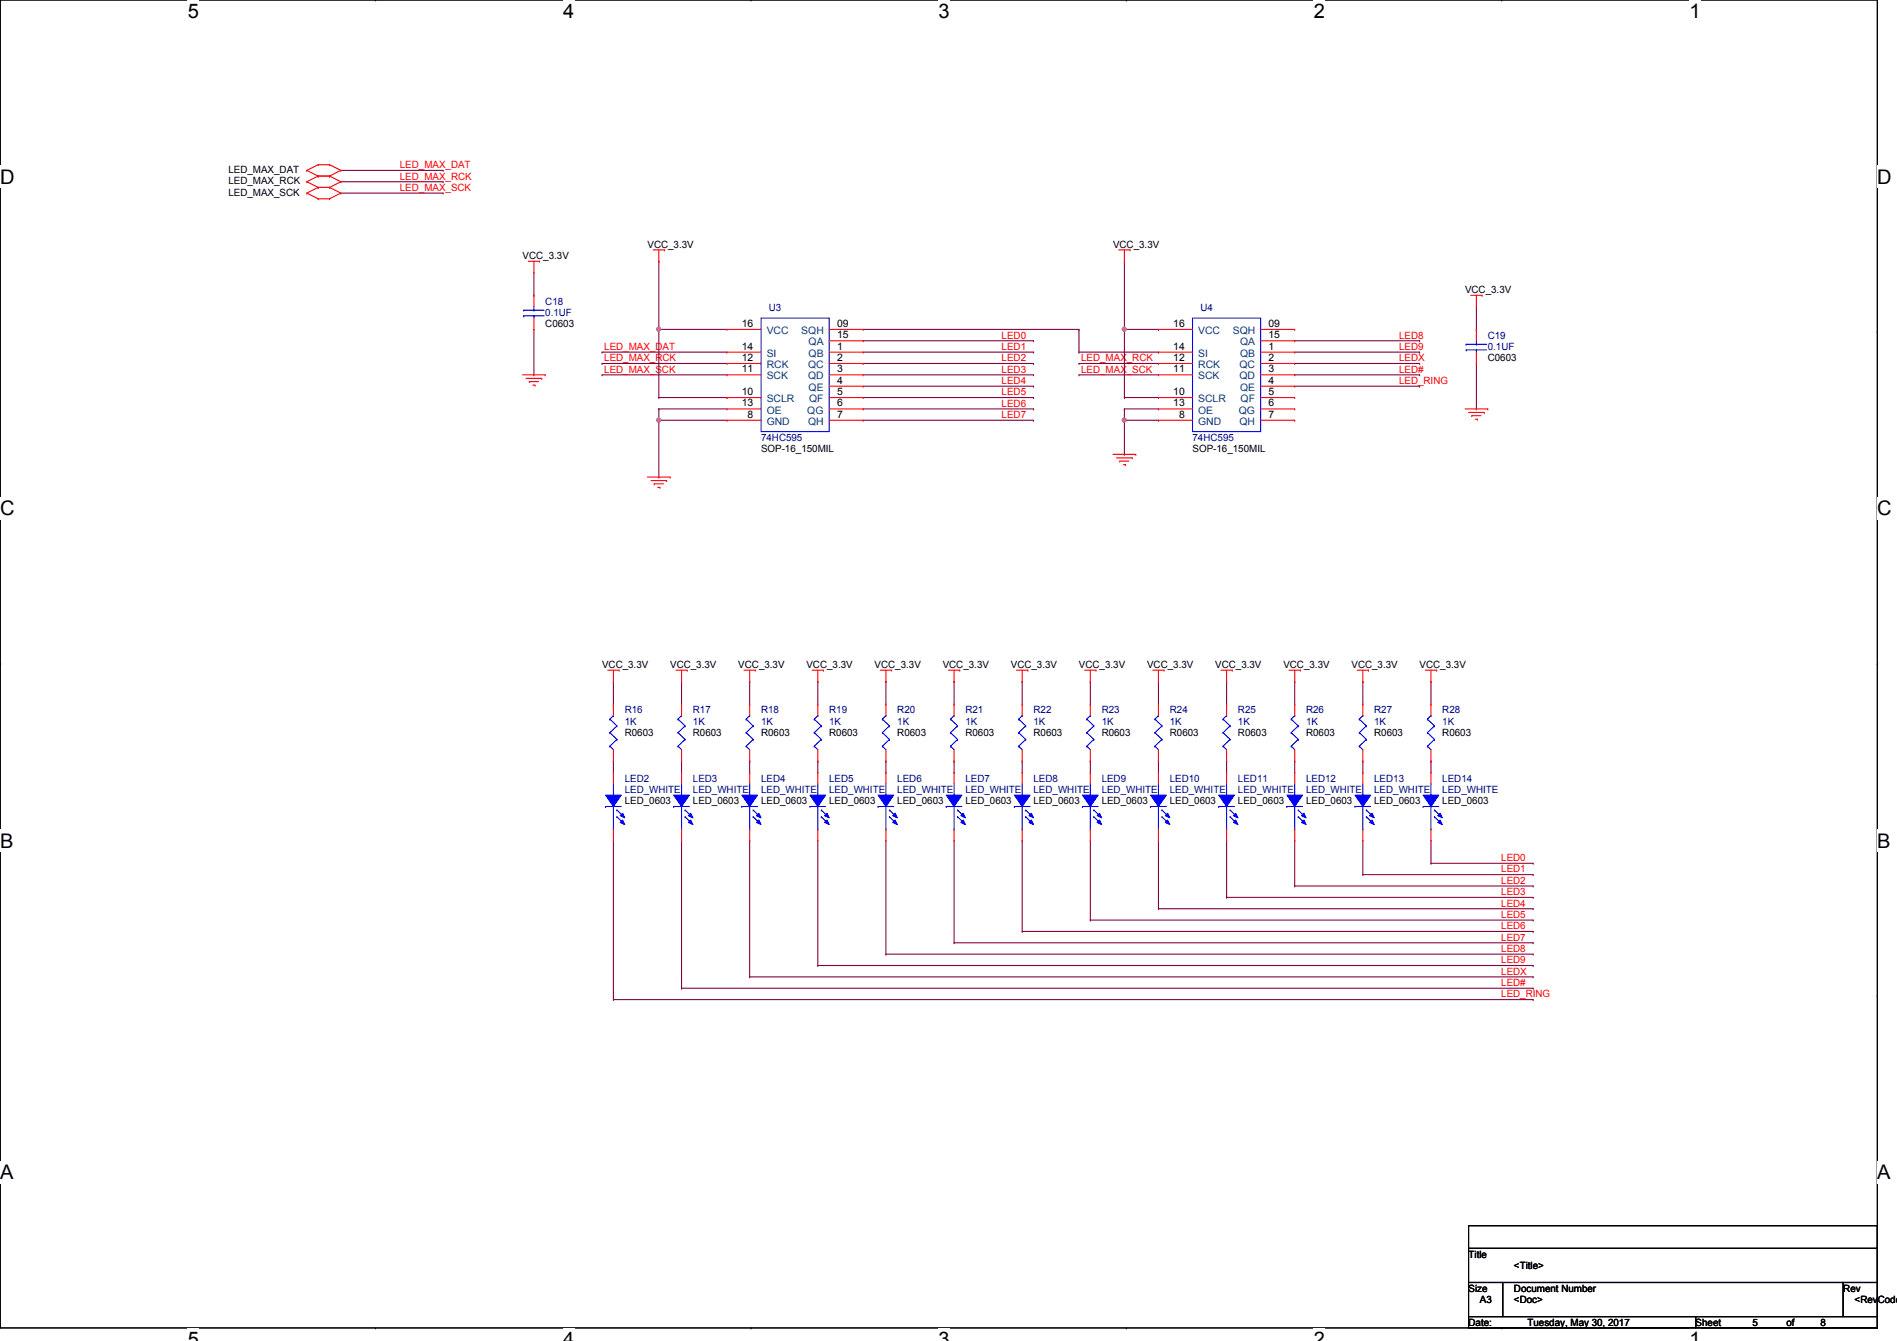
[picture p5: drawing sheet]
<svg xmlns="http://www.w3.org/2000/svg" width="297mm" height="210mm" viewBox="0 0 297 210" stroke-linecap="round" stroke-linejoin="round" font-family="sans-serif">
<path d="M0 0h294v207.9h-294z" fill="none" stroke="#000" stroke-width=".17"/>
<g fill="#fff">
<path d="M29.4 0h1.8v3.5h-1.8z"/>
<path d="M29.4 207.9h1.8v2h-1.8z"/>
</g>
<path d="M58.8 0h.1M58.8 207.9h.1" fill="none" stroke="#000" stroke-width=".17"/>
<g fill="#fff">
<path d="M88.2 0h1.7v3.5h-1.7z"/>
<path d="M88.2 207.9h1.7v2h-1.7z"/>
</g>
<path d="M117.6 0h.1M117.6 207.9h.1" fill="none" stroke="#000" stroke-width=".17"/>
<g fill="#fff">
<path d="M147 0h1.7v3.5h-1.7z"/>
<path d="M147 207.9h1.7v2h-1.7z"/>
</g>
<path d="M176.4 0h.1M176.4 207.9h.1" fill="none" stroke="#000" stroke-width=".17"/>
<g fill="#fff">
<path d="M205.7 0h1.8v3.5h-1.8z"/>
<path d="M205.7 207.9h1.8v2h-1.8z"/>
</g>
<path d="M235.2 0h.1M235.2 207.9h.1" fill="none" stroke="#000" stroke-width=".17"/>
<g fill="#fff">
<path d="M264.5 0h1.8v3.5h-1.8z"/>
<path d="M264.5 207.9h1.8v2h-1.8z"/>
<path d="M0 26h2.3v3.4h-2.3z"/>
<path d="M294 26h2.2v3.4h-2.2z"/>
<path d="M0 77.9h2.3v3.5h-2.3z"/>
<path d="M294 77.9h2.2v3.5h-2.2z"/>
</g>
<path d="M0 51.9h.1M294 51.9h.1" fill="none" stroke="#000" stroke-width=".17"/>
<g fill="#fff">
<path d="M0 129.9h2.1v3.4h-2.1z"/>
<path d="M294 129.9h2v3.4h-2z"/>
</g>
<path d="M0 103.9h.1M294 103.9h.1" fill="none" stroke="#000" stroke-width=".17"/>
<path d="M0 103.9h.1M294 103.9h.1" fill="none" stroke="#000" stroke-width=".16"/>
<g fill="#fff">
<path d="M0 181.8h2.1v3.5h-2.1z"/>
<path d="M294 181.8h2v3.5h-2z"/>
</g>
<path d="M0 155.9h.1M294 155.9h.1" fill="none" stroke="#000" stroke-width=".17"/>
<g fill="none" stroke="#800040" stroke-width=".17">
<path d="M94.3 55.1h.1M94.3 56.9h.1M94.3 58.7h.1M94.3 55.1h19.5M94.3 56.9h19.5M94.3 58.7h19.5M103.2 51.6h.1M103.2 40.9h.1M103.2 51.6h10.6M103.2 40.9v10.7M103.2 64h.1M103.2 65.8h.1"/>
<path d="M103.2 64v1.8M103.2 64h10.6"/>
</g>
<circle cx="103.1" cy="65.8" r=".32" fill="#f0f"/>
<circle cx="103.1" cy="65.8" r=".32" fill="none" stroke="#f0f" stroke-width=".17"/>
<g fill="none" stroke="#800040" stroke-width=".17">
<path d="M53.4 26.7h16M53.4 28.4h16M53.4 30.2h16M69.4 26.7h.1M69.4 28.4h.1M69.4 30.2h.1M135.2 53.3h26.6M135.2 55.1h26.6M135.2 56.9h26.6M135.2 58.7h26.6M135.2 51.6h33.7M161.8 53.3h.1"/>
<path d="M161.8 55.1h.1M161.8 56.9h.1M161.8 58.7h.1M168.9 51.6h.1M168.9 55.1h.1M168.9 55.1h12.5M168.9 51.6v3.5M176.1 51.6h.1M176.1 40.9v10.7M176.1 51.6h5.3M181.4 51.6h.1M181.4 55.1h.1"/>
<path d="M103.2 65.8h.1M103.2 74.7h.1M103.2 65.8h10.6M103.2 65.8v8.9M135.2 65.8h26.6M135.2 60.5h26.6M135.2 62.2h26.6M135.2 64h26.6M161.8 60.5h.1M161.8 62.2h.1M161.8 64h.1M161.8 65.8h.1"/>
<path d="M176.1 64h.1M176.1 65.8h.1M176.1 64h5.3M176.1 64v1.8"/>
</g>
<circle cx="176" cy="65.8" r=".32" fill="#f0f"/>
<circle cx="176" cy="65.8" r=".32" fill="none" stroke="#f0f" stroke-width=".17"/>
<g fill="none" stroke="#800040" stroke-width=".17">
<path d="M83.6 58.7h.1M83.6 46.2h.1M83.6 42.7v3.5M83.6 51.6v7.1M103.2 51.6v10.6M168.9 56.9h.1M168.9 58.7h.1M168.9 56.9h12.5M168.9 58.7h12.5M202.7 56.9h19.6M202.7 58.7h19.6M202.7 53.3h19.6"/>
<path d="M202.7 55.1h19.6M222.3 53.3h.1M222.3 55.1h.1M222.3 56.9h.1M222.3 58.7h.1M231.2 51.6h.1M231.2 48v3.6M231.2 56.9v7.1M103.2 62.2h.1M176.1 65.8h.1M176.1 71.1h.1M176.1 65.8h5.3"/>
<path d="M176.1 65.8v5.3M202.7 60.5h19.6M222.3 60.5h.1M231.2 64h.1M96.1 119.1h.1M96.1 106.7h.1M96.1 106.7v3.5M96.1 119.1v1.8M106.7 119.1h.1M106.7 106.7h.1M106.7 106.7v3.5M106.7 119.1v1.8"/>
<path d="M117.4 119.1h.1M117.4 106.7h.1M117.4 106.7v3.5M117.4 119.1v1.8M128.1 119.1h.1M128.1 106.7h.1M128.1 106.7v3.5M128.1 119.1v1.8M138.7 106.7h.1M138.7 119.1h.1M138.7 106.7v3.5M138.7 119.1v1.8"/>
<path d="M149.4 119.1h.1M149.4 106.7h.1M149.4 106.7v3.5M149.4 119.1v1.8M160.1 119.1h.1M160.1 106.7h.1M160.1 106.7v3.5M160.1 119.1v1.8M170.7 119.1h.1M170.7 106.7h.1M170.7 106.7v3.5M170.7 119.1v1.8"/>
<path d="M181.4 106.7h.1M181.4 119.1h.1M181.4 106.7v3.5M181.4 119.1v1.8M192.1 119.1h.1M192.1 106.7h.1M192.1 106.7v3.5M192.1 119.1v1.8M202.7 106.7h.1M202.7 119.1h.1M202.7 106.7v3.5M202.7 119.1v1.8"/>
<path d="M213.4 119.1h.1M213.4 106.7h.1M213.4 106.7v3.5M213.4 119.1v1.8M224.1 119.1h.1M224.1 106.7h.1M224.1 106.7v3.5M224.1 119.1v1.8M96.1 131.6v24.9M106.7 131.6v23.1M117.4 131.6v21.3M128.1 131.6v19.5"/>
<path d="M138.7 131.6v17.8M149.4 131.6v16M160.1 131.6v14.2M170.7 131.6v12.4M181.4 131.6v10.6M192.1 131.6v8.9M202.7 138.7h.1M202.7 131.6v7.1M202.7 138.7h37.4M213.4 136.9h.1M213.4 131.6v5.3M213.4 136.9h26.7"/>
<path d="M224.1 135.1h.1M224.1 131.6v3.5M224.1 135.1h16M240.1 135.1h.1M240.1 136.9h.1M240.1 138.7h.1M96.1 156.5h.1M96.1 156.5h144M106.7 154.7h.1M106.7 154.7h133.4M117.4 152.9h.1M117.4 152.9h122.7"/>
<path d="M128.1 151.1h.1M128.1 151.1h112M138.7 149.4h.1M138.7 149.4h101.4M149.4 147.6h.1M149.4 147.6h90.7M160.1 145.8h.1M160.1 145.8h80M170.7 144h.1M170.7 144h69.4M181.4 142.2h.1M181.4 142.2h58.7"/>
<path d="M192.1 140.5h.1M192.1 140.5h48M240.1 140.5h.1M240.1 142.2h.1M240.1 144h.1M240.1 145.8h.1M240.1 147.6h.1M240.1 149.4h.1M240.1 151.1h.1M240.1 152.9h.1M240.1 154.7h.1M240.1 156.5h.1"/>
</g>
<circle cx="103.1" cy="51.5" r=".32" fill="#f0f"/>
<circle cx="103.1" cy="51.5" r=".32" fill="none" stroke="#f0f" stroke-width=".17"/>
<path d="M176.1 51.6h.1M176.1 51.6v10.6M103.2 62.2h10.6M113.8 62.2h.1M176.1 62.2h.1M176.1 62.2h5.3" fill="none" stroke="#800040" stroke-width=".17"/>
<circle cx="176" cy="51.5" r=".32" fill="#f0f"/>
<circle cx="176" cy="51.5" r=".32" fill="none" stroke="#f0f" stroke-width=".17"/>
<g fill="none" stroke="#f00" stroke-width=".17">
<path d="M48 26.7h.1M48 28.4h.1M48 30.2h.1M48 26.7l1.8 .9M48 28.4l1.8 .9M48 30.2l1.8 .9M49.8 25.8h.1M49.8 27.6h.1M49.8 29.3h.1M49.8 31.1h.1M49.8 25.8l-1.8 .9M49.8 25.8h1.8"/>
<path d="M49.8 27.6h1.8M49.8 27.6l-1.8 .8M49.8 29.3h1.8M49.8 29.3l-1.8 .9M49.8 31.1h1.8M51.6 25.8h.1M51.6 27.6h.1M51.6 29.3h.1M51.6 31.1h.1M51.6 25.8l1.8 .9M51.6 27.6l1.8 .8M51.6 29.3l1.8 .9"/>
<path d="M53.4 26.7h.1M53.4 28.4h.1M53.4 30.2h.1M53.4 26.7l-1.8 .9M53.4 28.4l-1.8 .9M53.4 30.2l-1.8 .9M102.3 39.1h1.8M103.2 39.1v1.8M104.1 39.1h.1M175.2 39.1h1.7M176.1 39.1v1.8M176.9 39.1h.1"/>
<path d="M81.8 58.7h3.6M82.4 59.2h2.4M82.7 40.9h1.8M82.9 59.7h.1M82.9 59.7h1.4M83.6 42.7h.1M83.6 51.6h.1M83.6 46.2h.1M83.6 40.9v1.8M83.6 46.2v1.8M83.6 49.8v1.8M84.5 40.9h.1"/>
<path d="M84.8 59.2h.1M85.4 58.7h.1M103.2 40.9h.1M176.1 40.9h.1M230.3 46.2h1.8M231.2 48h.1M231.2 56.9h.1M231.2 51.6h.1M231.2 46.2v1.8M231.2 51.6v1.7M231.2 55.1v1.8M232.1 46.2h.1"/>
<path d="M83.4 60.3h.4M83.8 60.3h.1M101.4 74.7h3.5M101.9 75.2h2.5M102.4 75.7h.1M102.4 75.7h1.5M103 76.3h.3M103.3 76.3h.1M104.4 75.2h.1M104.9 74.7h.1M174.3 71.1h3.5M174.8 71.7h2.5"/>
<path d="M175.3 72.2h.1M175.3 72.2h1.5M175.9 72.7h.3M176.2 72.7h.1M177.3 71.7h.1M177.8 71.1h.1M229.4 64h3.6M230 64.6h2.4M230.5 65.1h.1M230.5 65.1h1.4M231 65.6h.3M231.3 65.6h.1"/>
<path d="M232.4 64.6h.1M233 64h.1M95.2 104.9h1.7M96.1 106.7h.1M96.1 119.1h.1M96.1 110.2h.1M96.1 104.9v1.8M96.1 110.2v1.8M96.1 117.3v1.8M96.9 104.9h.1M105.8 104.9h1.8M106.7 106.7h.1"/>
<path d="M106.7 104.9v1.8M107.6 104.9h.1M116.5 104.9h1.8M117.4 106.7h.1M117.4 104.9v1.8M118.3 104.9h.1M127.2 104.9h1.7M128.1 106.7h.1M128.1 104.9v1.8M128.9 104.9h.1M137.8 104.9h1.8M138.7 106.7h.1"/>
<path d="M138.7 119.1h.1M138.7 110.2h.1M138.7 104.9v1.8M138.7 110.2v1.8M138.7 117.3v1.8M139.6 104.9h.1M148.5 104.9h1.8M149.4 106.7h.1M149.4 104.9v1.8M150.3 104.9h.1M159.2 104.9h1.7M160.1 106.7h.1"/>
<path d="M160.1 119.1h.1M160.1 110.2h.1M160.1 104.9v1.8M160.1 110.2v1.8M160.1 117.3v1.8M160.9 104.9h.1M169.8 104.9h1.8M170.7 106.7h.1M170.7 104.9v1.8M171.6 104.9h.1M180.5 104.9h1.8M181.4 106.7h.1"/>
<path d="M181.4 119.1h.1M181.4 110.2h.1M181.4 104.9v1.8M181.4 110.2v1.8M181.4 117.3v1.8M182.3 104.9h.1M191.2 104.9h1.8M192.1 106.7h.1M192.1 104.9v1.8M193 104.9h.1M201.8 104.9h1.8M202.7 106.7h.1"/>
<path d="M202.7 119.1h.1M202.7 110.2h.1M202.7 104.9v1.8M202.7 110.2v1.8M202.7 117.3v1.8M203.6 104.9h.1M212.5 104.9h1.8M213.4 106.7h.1M213.4 104.9v1.8M214.3 104.9h.1M223.2 104.9h1.8M224.1 106.7h.1"/>
<path d="M224.1 119.1h.1M224.1 110.2h.1M224.1 104.9v1.8M224.1 110.2v1.8M224.1 117.3v1.8M225 104.9h.1"/>
</g>
<path d="M230 191.9h64v3.5h-64zM230 195.4h64v5.3h-64zM230 200.7h5.3v5.4h-5.3zM230 206.1h35.5v1.8h-35.5zM235.3 200.7h53.3v5.4h-53.3zM265.5 206.1h28.5v1.8h-28.5zM288.6 200.7h5.4v5.4h-5.4z" fill="none" stroke="#000" stroke-width=".17"/>
<g fill="none" stroke="#00f" stroke-width=".17">
<path d="M82 48.6h.1M82 49.4h.1M82 48.6h3.2M82 49.4h3.2M83.6 49.4h.1M83.6 48.6h.1M83.6 48v.6M83.6 49.4v.4M229.6 53.9h.1M229.6 54.8h.1M229.6 53.9h3.2M229.6 54.8h3.2"/>
<path d="M231.2 54.8h.1M231.2 53.9h.1M231.2 53.3v.6M231.2 54.8v.3M95.5 116.8h.1M95.5 114.7h.1M95.5 112.6h.1M95.5 116.8l.6 .5M95.5 114.7l1.1 1M95.5 112.6l1.1 1M96.1 112h.1M96.1 112l-.6 .6"/>
<path d="M96.6 115.7h.1M96.6 113.6h.1M96.6 115.7l-1.1 1.1M96.6 113.6l-1.1 1.1M138.2 116.8h.1M138.2 114.7h.1M138.2 112.6h.1M138.2 116.8l.5 .5M138.2 114.7l1.1 1M138.2 112.6l1.1 1M138.7 112h.1M138.7 112l-.5 .6"/>
<path d="M139.3 115.7h.1M139.3 113.6h.1M139.3 115.7l-1.1 1.1M139.3 113.6l-1.1 1.1M159.5 116.8h.1M159.5 114.7h.1M159.5 112.6h.1M159.5 116.8l.6 .5M159.5 114.7l1.1 1M159.5 112.6l1.1 1M160.1 112h.1M160.1 112l-.6 .6"/>
<path d="M160.6 115.7h.1M160.6 113.6h.1M160.6 115.7l-1.1 1.1M160.6 113.6l-1.1 1.1M180.8 116.8h.1M180.8 114.7h.1M180.8 112.6h.1M180.8 116.8l.6 .5M180.8 114.7l1.1 1M180.8 112.6l1.1 1M181.4 112h.1M181.4 112l-.6 .6"/>
<path d="M181.9 115.7h.1M181.9 113.6h.1M181.9 115.7l-1.1 1.1M181.9 113.6l-1.1 1.1M202.2 116.8h.1M202.2 114.7h.1M202.2 112.6h.1M202.2 116.8l.5 .5M202.2 114.7l1.1 1M202.2 112.6l1.1 1M202.7 112h.1M202.7 112l-.5 .6"/>
<path d="M203.3 115.7h.1M203.3 113.6h.1M203.3 115.7l-1.1 1.1M203.3 113.6l-1.1 1.1M223.5 116.8h.1M223.5 114.7h.1M223.5 112.6h.1M223.5 116.8l.6 .5M223.5 114.7l1.1 1M223.5 112.6l1.1 1M224.1 112h.1M224.1 112l-.6 .6"/>
<path d="M224.6 115.7h.1M224.6 113.6h.1M224.6 115.7l-1.1 1.1M224.6 113.6l-1.1 1.1M105.5 126.2h.1M105.5 126.2h2.4M106.7 124.5h.1M106.7 129.8h.1M106.7 122.7v1.8M106.7 126.2v3.6"/>
</g>
<path d="M105.5 124.5h2.4l-1.2 1.7z" fill-rule="evenodd" fill="#00f"/>
<path d="M105.5 124.5h2.4l-1.2 1.7z" fill="none" stroke="#00f" stroke-width=".17"/>
<path d="M108.2 128.4l.3 .7-.7-.4z" fill-rule="evenodd" fill="#00f"/>
<path d="M108.2 128.4l.3 .7-.7-.4z" fill="none" stroke="#00f" stroke-width=".17"/>
<path d="M108.2 127.3l.3 .7-.7-.3z" fill-rule="evenodd" fill="#00f"/>
<path d="M107.3 126.8h.1M107.3 127.8h.1M107.3 126.8l1 1M107.3 127.8l1 1.1M108.2 127.3l.3 .7-.7-.3zM126.8 126.2h.1M126.8 126.2h2.5M128.1 124.5h.1M128.1 129.8h.1M128.1 122.7v1.8M128.1 126.2v3.6" fill="none" stroke="#00f" stroke-width=".17"/>
<path d="M106.7 120.9h.1M106.7 131.6h.1M106.7 120.9v1.8M106.7 129.8v1.8" fill="none" stroke="#f00" stroke-width=".17"/>
<path d="M126.8 124.5h2.5l-1.2 1.7z" fill-rule="evenodd" fill="#00f"/>
<path d="M126.8 124.5h2.5l-1.2 1.7z" fill="none" stroke="#00f" stroke-width=".17"/>
<path d="M129.5 128.4l.3 .7-.7-.4z" fill-rule="evenodd" fill="#00f"/>
<path d="M129.5 128.4l.3 .7-.7-.4z" fill="none" stroke="#00f" stroke-width=".17"/>
<path d="M129.5 127.3l.3 .7-.7-.3z" fill-rule="evenodd" fill="#00f"/>
<path d="M128.6 126.8h.1M128.6 127.8h.1M128.6 126.8l1.1 1M128.6 127.8l1.1 1.1M129.5 127.3l.3 .7-.7-.3zM148.2 126.2h.1M148.2 126.2h2.4M149.4 124.5h.1M149.4 129.8h.1M149.4 122.7v1.8M149.4 126.2v3.6" fill="none" stroke="#00f" stroke-width=".17"/>
<path d="M128.1 120.9h.1M128.1 131.6h.1M128.1 120.9v1.8M128.1 129.8v1.8" fill="none" stroke="#f00" stroke-width=".17"/>
<path d="M148.2 124.5h2.4l-1.2 1.7z" fill-rule="evenodd" fill="#00f"/>
<path d="M148.2 124.5h2.4l-1.2 1.7z" fill="none" stroke="#00f" stroke-width=".17"/>
<path d="M150.8 128.4l.4 .7-.8-.4z" fill-rule="evenodd" fill="#00f"/>
<path d="M150.8 128.4l.4 .7-.8-.4z" fill="none" stroke="#00f" stroke-width=".17"/>
<path d="M150.8 127.3l.4 .7-.8-.3z" fill-rule="evenodd" fill="#00f"/>
<path d="M149.9 126.8h.1M149.9 127.8h.1M149.9 126.8l1.1 1M149.9 127.8l1.1 1.1M150.8 127.3l.4 .7-.8-.3zM169.5 126.2h.1M169.5 126.2h2.5M170.7 124.5h.1M170.7 129.8h.1M170.7 122.7v1.8M170.7 126.2v3.6" fill="none" stroke="#00f" stroke-width=".17"/>
<path d="M149.4 120.9h.1M149.4 131.6h.1M149.4 120.9v1.8M149.4 129.8v1.8" fill="none" stroke="#f00" stroke-width=".17"/>
<path d="M169.5 124.5h2.5l-1.3 1.7z" fill-rule="evenodd" fill="#00f"/>
<path d="M169.5 124.5h2.5l-1.3 1.7z" fill="none" stroke="#00f" stroke-width=".17"/>
<path d="M172.2 128.4l.3 .7-.7-.4z" fill-rule="evenodd" fill="#00f"/>
<path d="M172.2 128.4l.3 .7-.7-.4z" fill="none" stroke="#00f" stroke-width=".17"/>
<path d="M172.2 127.3l.3 .7-.7-.3z" fill-rule="evenodd" fill="#00f"/>
<path d="M171.3 126.8h.1M171.3 127.8h.1M171.3 126.8l1 1M171.3 127.8l1 1.1M172.2 127.3l.3 .7-.7-.3zM190.8 126.2h.1M190.8 126.2h2.5M192.1 124.5h.1M192.1 129.8h.1M192.1 122.7v1.8M192.1 126.2v3.6" fill="none" stroke="#00f" stroke-width=".17"/>
<path d="M170.7 120.9h.1M170.7 131.6h.1M170.7 120.9v1.8M170.7 129.8v1.8" fill="none" stroke="#f00" stroke-width=".17"/>
<path d="M190.8 124.5h2.5l-1.2 1.7z" fill-rule="evenodd" fill="#00f"/>
<path d="M190.8 124.5h2.5l-1.2 1.7z" fill="none" stroke="#00f" stroke-width=".17"/>
<path d="M193.5 128.4l.3 .7-.7-.4z" fill-rule="evenodd" fill="#00f"/>
<path d="M193.5 128.4l.3 .7-.7-.4z" fill="none" stroke="#00f" stroke-width=".17"/>
<path d="M193.5 127.3l.3 .7-.7-.3z" fill-rule="evenodd" fill="#00f"/>
<path d="M192.6 126.8h.1M192.6 127.8h.1M192.6 126.8l1.1 1M192.6 127.8l1.1 1.1M193.5 127.3l.3 .7-.7-.3zM212.2 126.2h.1M212.2 126.2h2.4M213.4 124.5h.1M213.4 129.8h.1M213.4 122.7v1.8M213.4 126.2v3.6" fill="none" stroke="#00f" stroke-width=".17"/>
<path d="M192.1 120.9h.1M192.1 131.6h.1M192.1 120.9v1.8M192.1 129.8v1.8" fill="none" stroke="#f00" stroke-width=".17"/>
<path d="M212.2 124.5h2.4l-1.2 1.7z" fill-rule="evenodd" fill="#00f"/>
<path d="M212.2 124.5h2.4l-1.2 1.7z" fill="none" stroke="#00f" stroke-width=".17"/>
<path d="M214.8 128.4l.4 .7-.7-.4z" fill-rule="evenodd" fill="#00f"/>
<path d="M214.8 128.4l.4 .7-.7-.4z" fill="none" stroke="#00f" stroke-width=".17"/>
<path d="M214.8 127.3l.4 .7-.7-.3z" fill-rule="evenodd" fill="#00f"/>
<g fill="none" stroke="#00f" stroke-width=".17">
<path d="M186.7 49.8h10.7v17.8h-10.7zM106.2 116.8h.1M106.2 114.7h.1M106.2 112.6h.1M106.2 116.8l.5 .5M106.2 114.7l1.1 1M106.2 112.6l1.1 1M106.7 112h.1M106.7 112l-.5 .6M107.3 115.7h.1M107.3 113.6h.1M107.3 115.7l-1.1 1.1"/>
<path d="M107.3 113.6l-1.1 1.1M127.5 116.8h.1M127.5 114.7h.1M127.5 112.6h.1M127.5 116.8l.6 .5M127.5 114.7l1.1 1M127.5 112.6l1.1 1M128.1 112h.1M128.1 112l-.6 .6M128.6 115.7h.1M128.6 113.6h.1M128.6 115.7l-1.1 1.1"/>
<path d="M128.6 113.6l-1.1 1.1M148.8 116.8h.1M148.8 114.7h.1M148.8 112.6h.1M148.8 116.8l.6 .5M148.8 114.7l1.1 1M148.8 112.6l1.1 1M149.4 112h.1M149.4 112l-.6 .6M149.9 115.7h.1M149.9 113.6h.1M149.9 115.7l-1.1 1.1"/>
<path d="M149.9 113.6l-1.1 1.1M170.2 116.8h.1M170.2 114.7h.1M170.2 112.6h.1M170.2 116.8l.5 .5M170.2 114.7l1.1 1M170.2 112.6l1.1 1M170.7 112h.1M170.7 112l-.5 .6M171.3 115.7h.1M171.3 113.6h.1M171.3 115.7l-1.1 1.1"/>
<path d="M171.3 113.6l-1.1 1.1M191.5 116.8h.1M191.5 114.7h.1M191.5 112.6h.1M191.5 116.8l.6 .5M191.5 114.7l1.1 1M191.5 112.6l1.1 1M192.1 112h.1M192.1 112l-.6 .6M192.6 115.7h.1M192.6 113.6h.1M192.6 115.7l-1.1 1.1"/>
<path d="M192.6 113.6l-1.1 1.1M212.8 116.8h.1M212.8 114.7h.1M212.8 112.6h.1M212.8 116.8l.6 .5M212.8 114.7l1.1 1M212.8 112.6l1.1 1M213.4 112h.1M213.4 112l-.6 .6M213.9 115.7h.1M213.9 113.6h.1M213.9 115.7l-1.1 1.1"/>
<path d="M213.9 113.6l-1.1 1.1M94.8 126.2h.1M94.8 126.2h2.5M96.1 124.5h.1M96.1 129.8h.1M96.1 122.7v1.8M96.1 126.2v3.6M213.9 126.8h.1M213.9 127.8h.1M213.9 126.8l1.1 1M213.9 127.8l1.1 1.1M214.8 127.3l.4 .7-.7-.3z"/>
</g>
<g fill="none" stroke="#f00" stroke-width=".17">
<path d="M181.4 51.6h.1M181.4 55.1h.1M181.4 56.9h.1M181.4 58.7h.1M181.4 55.1h5.3M181.4 56.9h5.3M181.4 58.7h5.3M181.4 51.6h5.3M197.4 55.1h5.3M197.4 56.9h5.3M197.4 58.7h5.3M197.4 51.6h5.3"/>
<path d="M197.4 53.3h5.3M202.7 55.1h.1M202.7 56.9h.1M202.7 58.7h.1M202.7 53.3h.1M202.7 51.6h.1M181.4 65.8h.1M181.4 64h.1M181.4 62.2h.1M181.4 62.2h5.3M181.4 64h5.3M181.4 65.8h5.3"/>
<path d="M197.4 60.5h5.3M197.4 62.2h5.3M197.4 64h5.3M197.4 65.8h5.3M202.7 60.5h.1M202.7 62.2h.1M202.7 64h.1M202.7 65.8h.1M106.7 119.1h.1M106.7 110.2h.1M106.7 110.2v1.8M106.7 117.3v1.8"/>
<path d="M128.1 119.1h.1M128.1 110.2h.1M128.1 110.2v1.8M128.1 117.3v1.8M149.4 119.1h.1M149.4 110.2h.1M149.4 110.2v1.8M149.4 117.3v1.8M170.7 119.1h.1M170.7 110.2h.1M170.7 110.2v1.8M170.7 117.3v1.8"/>
<path d="M192.1 119.1h.1M192.1 110.2h.1M192.1 110.2v1.8M192.1 117.3v1.8M213.4 119.1h.1M213.4 110.2h.1M213.4 110.2v1.8M213.4 117.3v1.8M213.4 120.9h.1M213.4 131.6h.1M213.4 120.9v1.8M213.4 129.8v1.8"/>
</g>
<path d="M94.8 124.5h2.5l-1.2 1.7z" fill-rule="evenodd" fill="#00f"/>
<path d="M94.8 124.5h2.5l-1.2 1.7z" fill="none" stroke="#00f" stroke-width=".17"/>
<path d="M97.5 128.4l.3 .7-.7-.4z" fill-rule="evenodd" fill="#00f"/>
<path d="M97.5 128.4l.3 .7-.7-.4z" fill="none" stroke="#00f" stroke-width=".17"/>
<path d="M97.5 127.3l.3 .7-.7-.3z" fill-rule="evenodd" fill="#00f"/>
<path d="M96.6 126.8h.1M96.6 127.8h.1M96.6 126.8l1.1 1M96.6 127.8l1.1 1.1M97.5 127.3l.3 .7-.7-.3zM137.5 126.2h.1M137.5 126.2h2.5M138.7 124.5h.1M138.7 129.8h.1M138.7 122.7v1.8M138.7 126.2v3.6" fill="none" stroke="#00f" stroke-width=".17"/>
<path d="M96.1 120.9h.1M96.1 131.6h.1M96.1 120.9v1.8M96.1 129.8v1.8" fill="none" stroke="#f00" stroke-width=".17"/>
<path d="M137.5 124.5h2.5l-1.3 1.7z" fill-rule="evenodd" fill="#00f"/>
<path d="M137.5 124.5h2.5l-1.3 1.7z" fill="none" stroke="#00f" stroke-width=".17"/>
<path d="M140.2 128.4l.3 .7-.7-.4z" fill-rule="evenodd" fill="#00f"/>
<path d="M140.2 128.4l.3 .7-.7-.4z" fill="none" stroke="#00f" stroke-width=".17"/>
<path d="M140.2 127.3l.3 .7-.7-.3z" fill-rule="evenodd" fill="#00f"/>
<path d="M116.2 126.2h.1M116.2 126.2h2.4M117.4 124.5h.1M117.4 129.8h.1M117.4 122.7v1.8M117.4 126.2v3.6M139.3 126.8h.1M139.3 127.8h.1M139.3 126.8l1 1M139.3 127.8l1 1.1M140.2 127.3l.3 .7-.7-.3z" fill="none" stroke="#00f" stroke-width=".17"/>
<path d="M138.7 120.9h.1M138.7 131.6h.1M138.7 120.9v1.8M138.7 129.8v1.8" fill="none" stroke="#f00" stroke-width=".17"/>
<path d="M116.2 124.5h2.4l-1.2 1.7z" fill-rule="evenodd" fill="#00f"/>
<path d="M116.2 124.5h2.4l-1.2 1.7z" fill="none" stroke="#00f" stroke-width=".17"/>
<path d="M118.8 128.4l.4 .7-.8-.4z" fill-rule="evenodd" fill="#00f"/>
<path d="M118.8 128.4l.4 .7-.8-.4z" fill="none" stroke="#00f" stroke-width=".17"/>
<path d="M118.8 127.3l.4 .7-.8-.3z" fill-rule="evenodd" fill="#00f"/>
<path d="M117.9 126.8h.1M117.9 127.8h.1M117.9 126.8l1.1 1M117.9 127.8l1.1 1.1M118.8 127.3l.4 .7-.8-.3zM180.2 126.2h.1M180.2 126.2h2.4M181.4 124.5h.1M181.4 129.8h.1M181.4 122.7v1.8M181.4 126.2v3.6" fill="none" stroke="#00f" stroke-width=".17"/>
<path d="M117.4 120.9h.1M117.4 131.6h.1M117.4 120.9v1.8M117.4 129.8v1.8" fill="none" stroke="#f00" stroke-width=".17"/>
<path d="M180.2 124.5h2.4l-1.2 1.7z" fill-rule="evenodd" fill="#00f"/>
<path d="M180.2 124.5h2.4l-1.2 1.7z" fill="none" stroke="#00f" stroke-width=".17"/>
<path d="M182.8 128.4l.4 .7-.7-.4z" fill-rule="evenodd" fill="#00f"/>
<path d="M182.8 128.4l.4 .7-.7-.4z" fill="none" stroke="#00f" stroke-width=".17"/>
<path d="M182.8 127.3l.4 .7-.7-.3z" fill-rule="evenodd" fill="#00f"/>
<path d="M158.8 126.2h.1M158.8 126.2h2.5M160.1 124.5h.1M160.1 129.8h.1M160.1 122.7v1.8M160.1 126.2v3.6M181.9 126.8h.1M181.9 127.8h.1M181.9 126.8l1.1 1M181.9 127.8l1.1 1.1M182.8 127.3l.4 .7-.7-.3z" fill="none" stroke="#00f" stroke-width=".17"/>
<path d="M181.4 120.9h.1M181.4 131.6h.1M181.4 120.9v1.8M181.4 129.8v1.8" fill="none" stroke="#f00" stroke-width=".17"/>
<path d="M158.8 124.5h2.5l-1.2 1.7z" fill-rule="evenodd" fill="#00f"/>
<path d="M158.8 124.5h2.5l-1.2 1.7z" fill="none" stroke="#00f" stroke-width=".17"/>
<path d="M161.5 128.4l.3 .7-.7-.4z" fill-rule="evenodd" fill="#00f"/>
<path d="M161.5 128.4l.3 .7-.7-.4z" fill="none" stroke="#00f" stroke-width=".17"/>
<path d="M161.5 127.3l.3 .7-.7-.3z" fill-rule="evenodd" fill="#00f"/>
<path d="M119.2 49.8h10.6v17.8h-10.6zM160.6 126.8h.1M160.6 127.8h.1M160.6 126.8l1.1 1M160.6 127.8l1.1 1.1M161.5 127.3l.3 .7-.7-.3zM222.8 126.2h.1M222.8 126.2h2.5M224.1 124.5h.1M224.1 129.8h.1M224.1 122.7v1.8M224.1 126.2v3.6" fill="none" stroke="#00f" stroke-width=".17"/>
<g fill="none" stroke="#f00" stroke-width=".17">
<path d="M113.8 51.6h.1M113.8 55.1h.1M113.8 56.9h.1M113.8 58.7h.1M113.8 55.1h5.4M113.8 56.9h5.4M113.8 58.7h5.4M113.8 51.6h5.4M129.8 55.1h5.4M129.8 56.9h5.4M129.8 58.7h5.4M129.8 51.6h5.4"/>
<path d="M129.8 53.3h5.4M135.2 55.1h.1M135.2 56.9h.1M135.2 58.7h.1M135.2 53.3h.1M135.2 51.6h.1M113.8 65.8h.1M113.8 64h.1M113.8 62.2h.1M113.8 62.2h5.4M113.8 64h5.4M113.8 65.8h5.4"/>
<path d="M129.8 60.5h5.4M129.8 62.2h5.4M129.8 64h5.4M129.8 65.8h5.4M135.2 60.5h.1M135.2 62.2h.1M135.2 64h.1M135.2 65.8h.1M160.1 120.9h.1M160.1 131.6h.1M160.1 120.9v1.8M160.1 129.8v1.8"/>
</g>
<path d="M222.8 124.5h2.5l-1.2 1.7z" fill-rule="evenodd" fill="#00f"/>
<path d="M222.8 124.5h2.5l-1.2 1.7z" fill="none" stroke="#00f" stroke-width=".17"/>
<path d="M225.5 128.4l.3 .7-.7-.4z" fill-rule="evenodd" fill="#00f"/>
<path d="M225.5 128.4l.3 .7-.7-.4z" fill="none" stroke="#00f" stroke-width=".17"/>
<path d="M225.5 127.3l.3 .7-.7-.3z" fill-rule="evenodd" fill="#00f"/>
<path d="M201.5 126.2h.1M201.5 126.2h2.5M202.7 124.5h.1M202.7 129.8h.1M202.7 122.7v1.8M202.7 126.2v3.6M224.6 126.8h.1M224.6 127.8h.1M224.6 126.8l1.1 1M224.6 127.8l1.1 1.1M225.5 127.3l.3 .7-.7-.3z" fill="none" stroke="#00f" stroke-width=".17"/>
<path d="M224.1 120.9h.1M224.1 131.6h.1M224.1 120.9v1.8M224.1 129.8v1.8" fill="none" stroke="#f00" stroke-width=".17"/>
<path d="M201.5 124.5h2.5l-1.3 1.7z" fill-rule="evenodd" fill="#00f"/>
<path d="M201.5 124.5h2.5l-1.3 1.7z" fill="none" stroke="#00f" stroke-width=".17"/>
<path d="M204.2 128.4l.3 .7-.7-.4z" fill-rule="evenodd" fill="#00f"/>
<path d="M204.2 128.4l.3 .7-.7-.4z" fill="none" stroke="#00f" stroke-width=".17"/>
<path d="M204.2 127.3l.3 .7-.7-.3z" fill-rule="evenodd" fill="#00f"/>
<g fill="none" stroke="#00f" stroke-width=".17">
<path d="M116.8 116.8h.1M116.8 114.7h.1M116.8 112.6h.1M116.8 116.8l.6 .5M116.8 114.7l1.1 1M116.8 112.6l1.1 1M117.4 112h.1M117.4 112l-.6 .6M117.9 115.7h.1M117.9 113.6h.1M117.9 115.7l-1.1 1.1M117.9 113.6l-1.1 1.1"/>
<path d="M203.3 126.8h.1M203.3 127.8h.1M203.3 126.8l1 1M203.3 127.8l1 1.1M204.2 127.3l.3 .7-.7-.3z"/>
</g>
<path d="M117.4 119.1h.1M117.4 110.2h.1M117.4 110.2v1.8M117.4 117.3v1.8M202.7 120.9h.1M202.7 131.6h.1M202.7 120.9v1.8M202.7 129.8v1.8" fill="none" stroke="#f00" stroke-width=".17"/>
<circle cx="103.1" cy="65.8" r=".32" fill="#f0f"/>
<circle cx="103.1" cy="65.8" r=".32" fill="none" stroke="#f0f" stroke-width=".17"/>
<circle cx="176" cy="65.8" r=".32" fill="#f0f"/>
<circle cx="176" cy="65.8" r=".32" fill="none" stroke="#f0f" stroke-width=".17"/>
<circle cx="103.1" cy="51.5" r=".32" fill="#f0f"/>
<circle cx="103.1" cy="51.5" r=".32" fill="none" stroke="#f0f" stroke-width=".17"/>
<circle cx="176" cy="51.5" r=".32" fill="#f0f"/>
<circle cx="176" cy="51.5" r=".32" fill="none" stroke="#f0f" stroke-width=".17"/>
<g font-size="3.1">
<text x="29.4" y="2.8">5</text>
<text x="88.2" y="2.8">4</text>
<text x="147" y="2.8">3</text>
<text x="205.7" y="2.8">2</text>
<text x="264.5" y="2.8">1</text>
<text x="0" y="28.7">D</text>
<text x="294" y="28.7">D</text>
<text x="0" y="80.7">C</text>
<text x="294" y="80.7">C</text>
<text x="0" y="132.7">B</text>
<text x="294" y="132.7">B</text>
<text x="0" y="184.6">A</text>
<text x="294" y="184.6">A</text>
<text x="29.4" y="210.7">5</text>
<text x="88.2" y="210.7">4</text>
<text x="147" y="210.7">3</text>
<text x="205.7" y="210.7">2</text>
<text x="264.5" y="210.7">1</text>
</g>
<g font-size="1.6">
<text x="35.8" y="27.1">LED_MAX_DAT</text>
<text x="35.8" y="28.8">LED_MAX_RCK</text>
<text x="35.8" y="30.6">LED_MAX_SCK</text>
<text x="81.8" y="40.6">VCC_3.3V</text>
<text x="101.4" y="38.8">VCC_3.3V</text>
<text x="174.3" y="38.8">VCC_3.3V</text>
<text x="229.4" y="45.9">VCC_3.3V</text>
<text x="85.4" y="51.2">C0603</text>
<text x="116.2" y="51.2">16</text>
<text x="131.1" y="53">15</text>
<text x="131.1" y="51.2">09</text>
<text x="183.7" y="51.2">16</text>
<text x="198.6" y="53">15</text>
<text x="198.6" y="51.2">09</text>
<text x="116.2" y="54.7">14</text>
<text x="116.2" y="56.5">12</text>
<text x="116.2" y="58.3">11</text>
<text x="131.1" y="54.7">1</text>
<text x="131.1" y="56.5">2</text>
<text x="131.1" y="58.3">3</text>
<text x="183.7" y="54.7">14</text>
<text x="183.7" y="56.5">12</text>
<text x="183.7" y="58.3">11</text>
<text x="198.6" y="54.7">1</text>
<text x="198.6" y="56.5">2</text>
<text x="198.6" y="58.3">3</text>
<text x="233" y="56.6">C0603</text>
<text x="116.2" y="63.6">13</text>
<text x="116.2" y="61.8">10</text>
<text x="117" y="65.4">8</text>
<text x="131.1" y="60.1">4</text>
<text x="131.1" y="61.8">5</text>
<text x="131.1" y="63.6">6</text>
<text x="131.1" y="65.4">7</text>
<text x="183.7" y="63.6">13</text>
<text x="183.7" y="61.8">10</text>
<text x="184.6" y="65.4">8</text>
<text x="198.6" y="60.1">4</text>
<text x="198.6" y="61.8">5</text>
<text x="198.6" y="63.6">6</text>
<text x="198.6" y="65.4">7</text>
<text x="119.2" y="70.8">SOP-16_150MIL</text>
<text x="186.7" y="70.8">SOP-16_150MIL</text>
<text x="94.3" y="104.6">VCC_3.3V</text>
<text x="104.9" y="104.6">VCC_3.3V</text>
<text x="115.6" y="104.6">VCC_3.3V</text>
<text x="126.3" y="104.6">VCC_3.3V</text>
<text x="136.9" y="104.6">VCC_3.3V</text>
<text x="147.6" y="104.6">VCC_3.3V</text>
<text x="158.3" y="104.6">VCC_3.3V</text>
<text x="168.9" y="104.6">VCC_3.3V</text>
<text x="179.6" y="104.6">VCC_3.3V</text>
<text x="190.3" y="104.6">VCC_3.3V</text>
<text x="201" y="104.6">VCC_3.3V</text>
<text x="211.6" y="104.6">VCC_3.3V</text>
<text x="222.3" y="104.6">VCC_3.3V</text>
<text x="97.8" y="115.2">R0603</text>
<text x="108.5" y="115.2">R0603</text>
<text x="119.2" y="115.2">R0603</text>
<text x="129.8" y="115.2">R0603</text>
<text x="140.5" y="115.2">R0603</text>
<text x="151.2" y="115.2">R0603</text>
<text x="161.8" y="115.2">R0603</text>
<text x="172.5" y="115.2">R0603</text>
<text x="183.2" y="115.2">R0603</text>
<text x="193.8" y="115.2">R0603</text>
<text x="204.5" y="115.2">R0603</text>
<text x="215.2" y="115.2">R0603</text>
<text x="225.8" y="115.2">R0603</text>
<text x="97.8" y="125.9">LED_0603</text>
<text x="108.5" y="125.9">LED_0603</text>
<text x="119.2" y="125.9">LED_0603</text>
<text x="129.8" y="125.9">LED_0603</text>
<text x="140.5" y="125.9">LED_0603</text>
<text x="151.2" y="125.9">LED_0603</text>
<text x="161.8" y="125.9">LED_0603</text>
<text x="172.5" y="125.9">LED_0603</text>
<text x="183.2" y="125.9">LED_0603</text>
<text x="193.8" y="125.9">LED_0603</text>
<text x="204.5" y="125.9">LED_0603</text>
<text x="215.2" y="125.9">LED_0603</text>
<text x="225.8" y="125.9">LED_0603</text>
<text x="230" y="196.8">Title</text>
<text x="230" y="202.2">Size</text>
<text x="231.7" y="204">A3</text>
<text x="237.1" y="202.2">Document Number</text>
<text x="237.1" y="198.6">&lt;Title&gt;</text>
<text x="237.1" y="204">&lt;Doc&gt;</text>
<text x="288.6" y="202.2">Rev</text>
<text x="290.4" y="204">&lt;RevCode&gt;</text>
<text x="230" y="207.5">Date:</text>
<text x="239.2" y="207.5">Tuesday, May 30, 2017</text>
<text x="265.5" y="207.5">Sheet</text>
<text x="274.4" y="207.5">5</text>
<text x="279.7" y="207.5">of</text>
<text x="285.1" y="207.5">8</text>
</g>
<g font-size="1.6" fill="#f00">
<text x="62.6" y="26.3">LED_MAX_DAT</text>
<text x="62.6" y="28.1">LED_MAX_RCK</text>
<text x="62.6" y="29.9">LED_MAX_SCK</text>
<text x="156.8" y="53">LED0</text>
<text x="219.1" y="53">LED8</text>
<text x="94.6" y="54.8">LED_MAX_DAT</text>
<text x="94.6" y="56.6">LED_MAX_RCK</text>
<text x="94.6" y="58.3">LED_MAX_SCK</text>
<text x="156.8" y="54.8">LED1</text>
<text x="156.8" y="56.6">LED2</text>
<text x="156.8" y="58.3">LED3</text>
<text x="169.3" y="56.6">LED_MAX_RCK</text>
<text x="169.3" y="58.3">LED_MAX_SCK</text>
<text x="219.1" y="54.8">LED9</text>
<text x="219.1" y="56.6">LEDX</text>
<text x="219.1" y="58.3">LED#</text>
<text x="156.8" y="60.1">LED4</text>
<text x="156.8" y="61.9">LED5</text>
<text x="156.8" y="63.7">LED6</text>
<text x="156.8" y="65.4">LED7</text>
<text x="219.1" y="60.1">LED_RING</text>
<text x="235.1" y="134.8">LED0</text>
<text x="235.1" y="136.6">LED1</text>
<text x="235.1" y="138.3">LED2</text>
<text x="235.1" y="140.1">LED3</text>
<text x="235.1" y="141.9">LED4</text>
<text x="235.1" y="143.7">LED5</text>
<text x="235.1" y="145.5">LED6</text>
<text x="235.1" y="147.2">LED7</text>
<text x="235.1" y="149">LED8</text>
<text x="235.1" y="150.8">LED9</text>
<text x="235.1" y="152.6">LEDX</text>
<text x="235.1" y="154.3">LED#</text>
<text x="235.1" y="156.1">LED_RING</text>
</g>
<g font-size="1.6" fill="#000080">
<text x="85.4" y="47.7">C18</text>
<text x="85.4" y="49.4">0.1UF</text>
<text x="120.4" y="48.7">U3</text>
<text x="188" y="48.7">U4</text>
<text x="233" y="53">C19</text>
<text x="233" y="54.8">0.1UF</text>
<text x="119.2" y="69">74HC595</text>
<text x="186.7" y="69">74HC595</text>
<text x="97.8" y="111.7">R16</text>
<text x="97.8" y="113.5">1K</text>
<text x="108.5" y="111.7">R17</text>
<text x="108.5" y="113.5">1K</text>
<text x="119.2" y="111.7">R18</text>
<text x="119.2" y="113.5">1K</text>
<text x="129.8" y="111.7">R19</text>
<text x="129.8" y="113.5">1K</text>
<text x="140.5" y="111.7">R20</text>
<text x="140.5" y="113.5">1K</text>
<text x="151.2" y="111.7">R21</text>
<text x="151.2" y="113.5">1K</text>
<text x="161.8" y="111.7">R22</text>
<text x="161.8" y="113.5">1K</text>
<text x="172.5" y="111.7">R23</text>
<text x="172.5" y="113.5">1K</text>
<text x="183.2" y="111.7">R24</text>
<text x="183.2" y="113.5">1K</text>
<text x="193.8" y="111.7">R25</text>
<text x="193.8" y="113.5">1K</text>
<text x="204.5" y="111.7">R26</text>
<text x="204.5" y="113.5">1K</text>
<text x="215.2" y="111.7">R27</text>
<text x="215.2" y="113.5">1K</text>
<text x="225.8" y="111.7">R28</text>
<text x="225.8" y="113.5">1K</text>
<text x="97.8" y="122.3">LED2</text>
<text x="97.8" y="124.1">LED_WHITE</text>
<text x="108.5" y="122.3">LED3</text>
<text x="108.5" y="124.1">LED_WHITE</text>
<text x="119.2" y="122.3">LED4</text>
<text x="119.2" y="124.1">LED_WHITE</text>
<text x="129.8" y="122.3">LED5</text>
<text x="129.8" y="124.1">LED_WHITE</text>
<text x="140.5" y="122.3">LED6</text>
<text x="140.5" y="124.1">LED_WHITE</text>
<text x="151.2" y="122.3">LED7</text>
<text x="151.2" y="124.1">LED_WHITE</text>
<text x="161.8" y="122.3">LED8</text>
<text x="161.8" y="124.1">LED_WHITE</text>
<text x="172.5" y="122.3">LED9</text>
<text x="172.5" y="124.1">LED_WHITE</text>
<text x="183.2" y="122.3">LED10</text>
<text x="183.2" y="124.1">LED_WHITE</text>
<text x="193.8" y="122.3">LED11</text>
<text x="193.8" y="124.1">LED_WHITE</text>
<text x="204.5" y="122.3">LED12</text>
<text x="204.5" y="124.1">LED_WHITE</text>
<text x="215.2" y="122.3">LED13</text>
<text x="215.2" y="124.1">LED_WHITE</text>
<text x="225.8" y="122.3">LED14</text>
<text x="225.8" y="124.1">LED_WHITE</text>
</g>
<g font-size="1.6" fill="#004080">
<text x="120.1" y="52.3">VCC</text>
<text x="125.5" y="52.3">SQH</text>
<text x="187.6" y="52.3">VCC</text>
<text x="193" y="52.3">SQH</text>
<text x="120.1" y="55.8">SI</text>
<text x="120.1" y="57.6">RCK</text>
<text x="120.1" y="59.4">SCK</text>
<text x="126.5" y="57.6">QC</text>
<text x="126.5" y="59.4">QD</text>
<text x="126.6" y="55.8">QB</text>
<text x="126.6" y="54.1">QA</text>
<text x="187.6" y="55.8">SI</text>
<text x="187.6" y="57.6">RCK</text>
<text x="187.6" y="59.4">SCK</text>
<text x="194.1" y="57.6">QC</text>
<text x="194.1" y="59.4">QD</text>
<text x="194.2" y="55.8">QB</text>
<text x="194.2" y="54.1">QA</text>
<text x="120.1" y="64.7">OE</text>
<text x="120.1" y="62.9">SCLR</text>
<text x="126.4" y="64.7">QG</text>
<text x="126.6" y="61.2">QE</text>
<text x="126.7" y="62.9">QF</text>
<text x="187.6" y="64.7">OE</text>
<text x="187.6" y="62.9">SCLR</text>
<text x="194" y="64.7">QG</text>
<text x="194.2" y="61.2">QE</text>
<text x="194.3" y="62.9">QF</text>
<text x="120.1" y="66.5">GND</text>
<text x="126.5" y="66.5">QH</text>
<text x="187.6" y="66.5">GND</text>
<text x="194.1" y="66.5">QH</text>
</g>
</svg>
